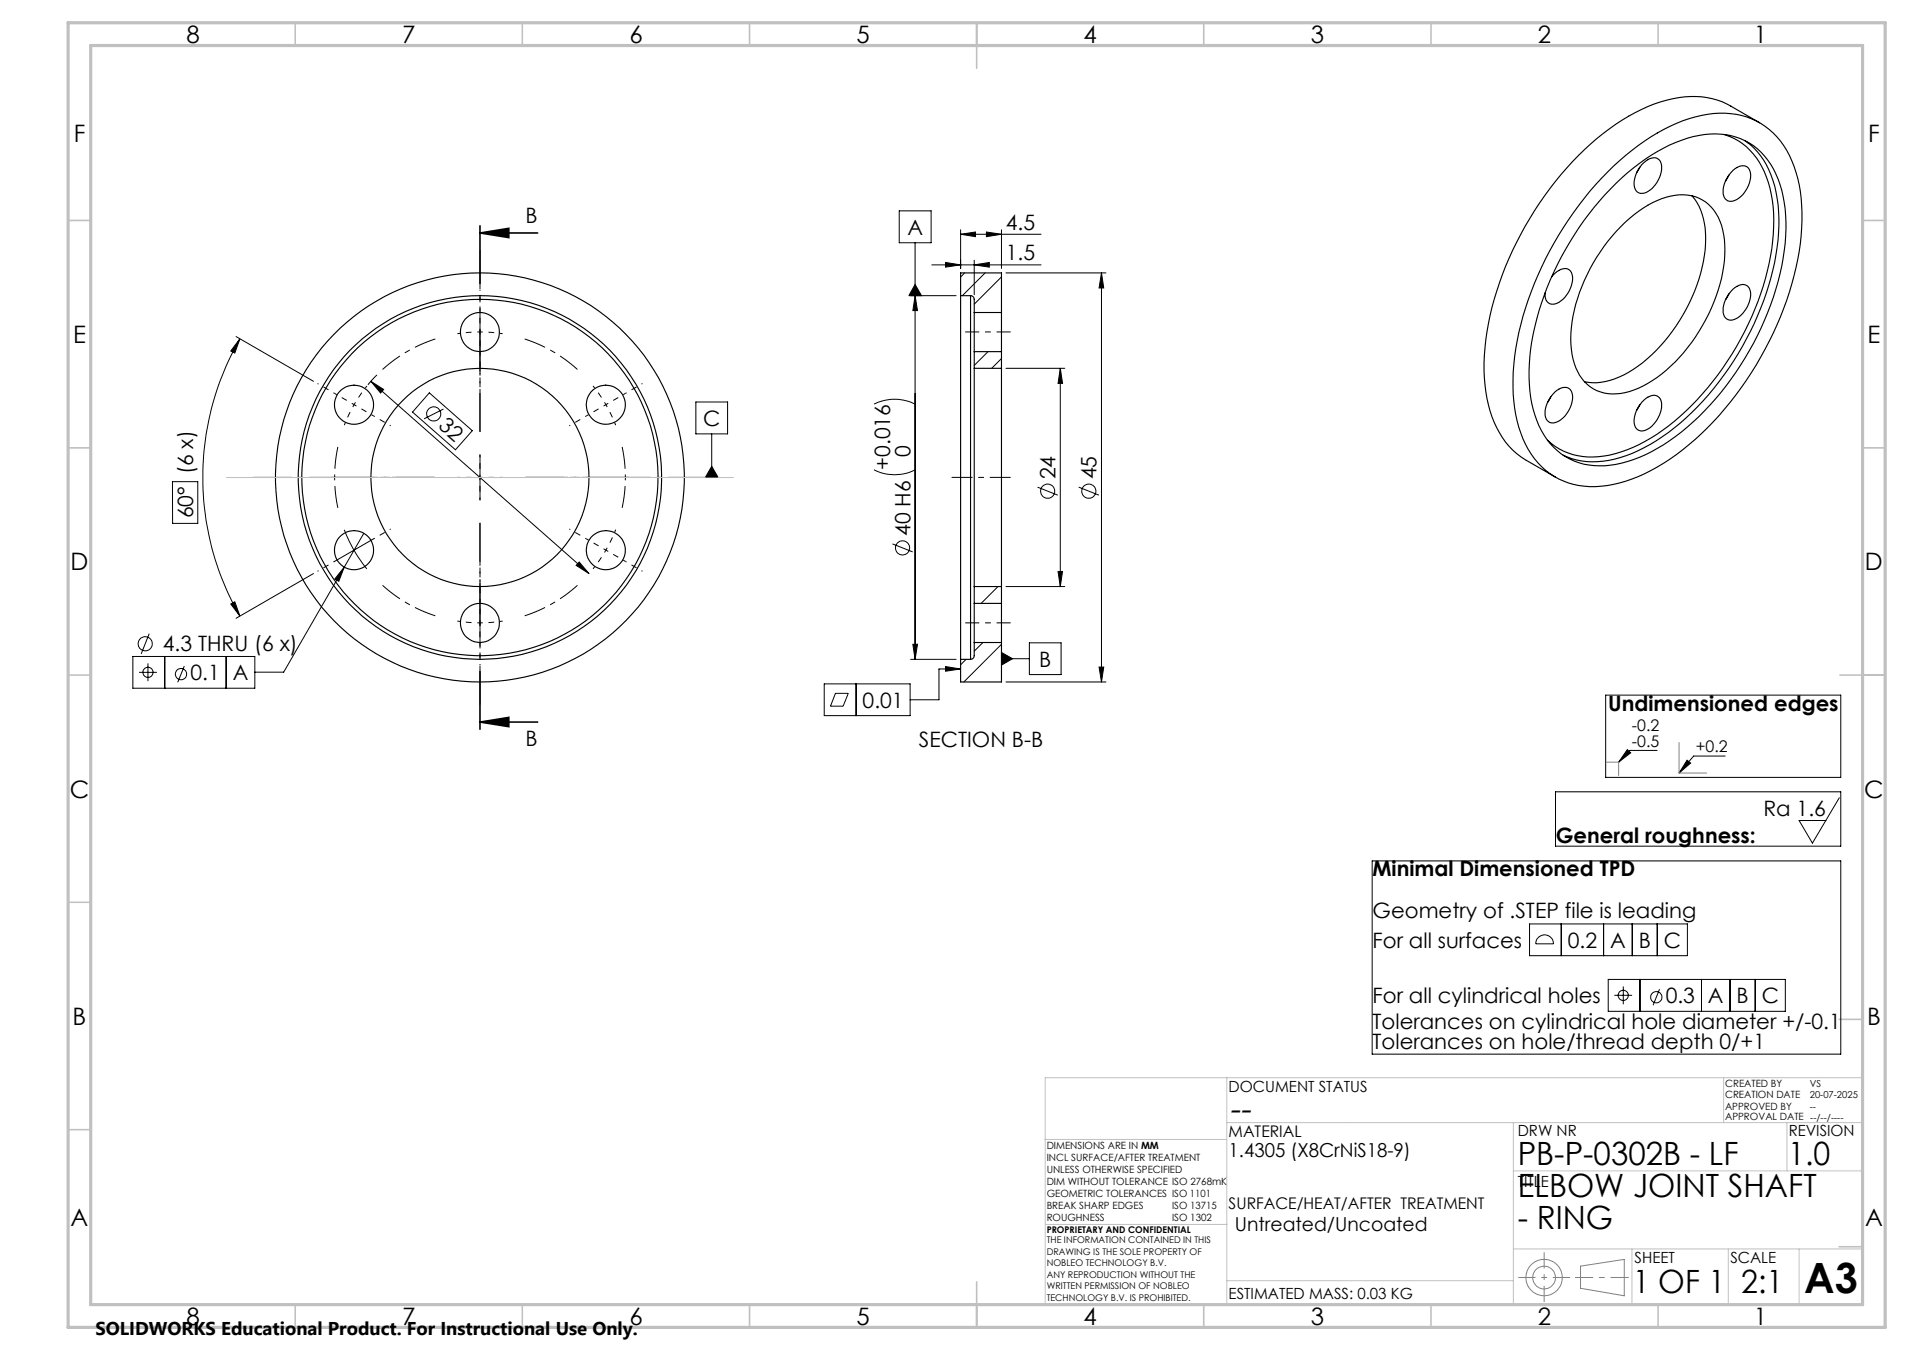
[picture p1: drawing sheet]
<svg xmlns="http://www.w3.org/2000/svg" width="420mm" height="297mm" viewBox="0 0 420 297" stroke-linecap="round" stroke-linejoin="round" font-family="sans-serif">
<g fill="none" stroke="#000" stroke-width=".22">
<path d="M197.9 46.4h7.1v7h-7.1zM201.4 53.4v91.7M205.1 58.3h24.1M208.1 57.7l3.4 .6-3.4 .5zM211.5 51.5l3.2-.5v1.1zM211.5 50.5v8.6M211.5 51.5h17.7M214.5 58.3l3.3-.6v1.1zM214.5 57.3v7.5M217.1 51l3.4 .5-3.4 .6zM220.5 50.5v8.6M52 74l17 9.9"/>
<path d="M52.8 74.5l-1.1 3.2-.9-.5zM52.8 74.5a61.1 61.1 0 0 0 0 61M200.4 65h10.1M201.4 62.6l1.4 2.4h-2.7zM201.4 65l.6 3.3h-1.1zM212.3 60l-.8 1M216.9 60l-5.1 5M217.5 77.4l-3 3M220.5 60.9l-6 6M220.5 78.9l-2.2 2.1M221.4 60h22.1M242.5 60l.5 3.4h-1.1z"/>
<path d="M242.5 60v90M81.6 83.9l2.9 1.8-.7 .8zM81.6 83.9l48 42.3M83 82.5l-2 2.2M94.5 86.4l9.5 8.4-3.7 4.2-9.5-8.3zM97.6 90l-4.3 2.1M153.2 88.4h7v7.1h-7zM156.7 95.5v9.6M192.4 88.9a10.2 10.2 0 0 1 9 0M221.4 81h13M233.4 81l.5 3.3h-1zM233.4 81v48"/>
<path d="M38 106h5.5v9.1h-5.5zM75.8 116.6l2.1 4.4M80.1 117.3l-4.3 7.5M82.3 118.5l-4.4 2.5M100.6 105.1h10M105.7 100v10M156.7 102.6l1.4 2.5h-2.8zM192.4 103.4a9.9 9.9 0 0 0 9 0M196.5 119.7l4.4 1.7M228.4 107.2l4.4 1.7M237.5 107.2l4.4 1.7M32.8 139.4l-1.7 4.5"/>
<path d="M50.8 132.9l.9-.5 1.1 3.1zM69 126.2l-17 9.8M75.8 124.8l-1.2 3.1-.9-.5zM75.8 124.8l-13.4 23.1h-6.3M77.9 121l2.9 4.2M77.9 121l-4.3 2.5M127.5 123.6l2.1 2.6-2.8-1.8zM219.7 129l-3.7 3.7M221.4 129h13M232.9 125.7h1l-.5 3.3zM29.2 144.4h26.9v7h-26.9zM30.6 147.9h3.9"/>
<path d="M32.6 145.9v4M36.3 144.4v7M40.6 146.5l-1.5 3.6M49.8 144.4v7M181.4 150.5h18.9v6.9h-18.9zM183.9 152.5h2.8l-1.1 2.9h-2.8zM188.5 150.5v6.9M200.4 145.1h10.1M200.9 141.7h1.1l-.6 3.4zM208.1 146.6l3.4 .6-3.4 .5zM211.5 147.2h-4.8v6.7h-6.4M212.7 145.1l-1.2 1.2"/>
<path d="M216.4 141.4l-1.9 1.9M220.5 143.5l2.4 1.4-2.4 1.4zM220.5 141.7l-8.3 8.3M220.5 144.9h6.1M221.4 150h22.1M226.6 141.4h7v7h-7zM241.9 146.8h1.1l-.5 3.2zM353.4 152.9h51.8v18.1h-51.8zM342.4 174.2h62.8v12h-62.8zM358.2 164.9l.8 .7-2.7 2.1zM364.8 165.1h-6l-2.5 2.6M371.4 167.2l.7 .7-2.5 2.2z"/>
<path d="M379.8 166.3h-7l-3.2 3.8M404.9 175.5l-5.9 10-3-5h5.9M302 189.4h103.2v42.5h-103.2zM336.7 203.3h34.7v7h-34.7zM338.7 206.2a1.99 1.99 0 0 1 2.1-.3 1.99 1.99 0 0 1 1.2 1.7h-3.9a1.92 1.92 0 0 1 .6-1.4zM343.7 203.3v7M353 203.3v7M354 215.5h39v7h-39zM355.4 219h3.9M357.3 217v3.9M359.3 203.3v7M361 215.5v7"/>
<path d="M364.8 203.3v7M365.3 217.6l-1.4 3.6M374.5 215.5v7M380.8 215.5v7M386.4 215.5v7"/>
<circle cx="95.5" cy="91" r="1.55"/>
<circle cx="230.6" cy="108.1" r="1.56"/>
<circle cx="239.7" cy="108.1" r="1.55"/>
<circle cx="198.7" cy="120.5" r="1.55"/>
<circle cx="32" cy="141.6" r="1.55"/>
<circle cx="32.6" cy="147.9" r="1.12"/>
<circle cx="39.9" cy="148.3" r="1.25"/>
<circle cx="357.3" cy="219" r="1.13"/>
<circle cx="364.6" cy="219.4" r="1.24"/>
</g>
<g fill="none" stroke="#808080" stroke-width=".22">
<path d="M353.6 167.7h2.7v2.9M369.6 163.4v6.7h6.1M347.9 278.5l9.6-1.4v8l-9.6-1.7z"/>
<circle cx="339.9" cy="281" r="2.51"/>
<circle cx="339.9" cy="281.1" r="4"/>
</g>
<path d="M334.2 281h11.4" fill="none" stroke="#808080" stroke-width=".22" stroke-dasharray="15.2 1.3 1.3 1.3" stroke-dashoffset="11.4" stroke-linecap="butt"/>
<path d="M339.9 275.5v10.9" fill="none" stroke="#808080" stroke-width=".22" stroke-dasharray="15.2 1.3 1.3 1.3" stroke-dashoffset="11.7" stroke-linecap="butt"/>
<path d="M346.7 281h11.8" fill="none" stroke="#808080" stroke-width=".22" stroke-dasharray="15.2 1.3 1.3 1.3" stroke-dashoffset="11.2" stroke-linecap="butt"/>
<g fill="none" stroke="#c0c0c0" stroke-width=".22">
<path d="M49.8 105.1h111.6M270.1 237.1v49.9M379.4 237.1v9.9M410.1 237.1h-180v49.9M230 250.7h40M270.1 247h140M333.1 257.6h77M333.1 247v40M393.3 247v10.6M230.2 269.4h39.9M333.1 274.8h77M359.2 274.8v12.2"/>
<path d="M380.4 274.8v12.2M396 274.8v12.2M270.1 281.8h63"/>
</g>
<g fill="none" stroke="#c0c0c0" stroke-width=".35">
<path d="M65 5v5M115 5v5M165 5v5M215 5v10M265 5v5M315 5v5M365 5v5M15 48.5h5M410 48.5h5M15 98.5h5M410 98.5h5M15 148.5h5"/>
<path d="M405 148.5h10M15 198.5h5M404.8 224.3h5M15 248.5h5M404.8 274.3h5M65 287v5M115 287v5M165 287v5M215 282v10M265 287v5M315 287v5M365 287v5"/>
</g>
<path d="M15 5h400v287h-400zM20 10h390v277h-390z" fill="none" stroke="#c0c0c0" stroke-width=".7"/>
<g fill="#000">
<path d="M105.7 51.3l6.3-1.1v2.1zM105.7 158.9l6.3-1.1v2.1z"/>
<path d="M217.1 51l3.4 .5-3.4 .6zM211.5 51.5l3.2-.5v1.1zM214.5 58.3l3.3-.6v1.1zM208.1 57.7l3.4 .6-3.4 .5z"/>
<path d="M52.8 74.5l-1.1 3.2-.9-.5zM50.8 132.9l.9-.5 1.1 3.1z"/>
<path d="M242.5 60l.5 3.4h-1.1zM241.9 146.8h1.1l-.5 3.2zM201.4 65l.6 3.3h-1.1zM200.9 141.7h1.1l-.6 3.4z"/>
<path d="M233.4 81l.5 3.3h-1zM232.9 125.7h1l-.5 3.3z"/>
<path d="M75.8 124.8l-2.1 2.6 .9 .5zM156.7 102.6l1.4 2.5h-2.8zM208.1 146.6l3.4 .6-3.4 .5zM220.5 143.5l2.4 1.4-2.4 1.4zM201.4 62.6l-1.3 2.4h2.7z"/>
<path d="M127.5 123.6l-.7 .8 2.8 1.8zM81.6 83.9l2.2 2.6 .7-.8z"/>
<path d="M371.4 167.2l.7 .7-2.5 2.2zM358.2 164.9l.8 .7-2.7 2.1z"/>
</g>
<g fill="none" stroke="#000" stroke-width=".25">
<path d="M353.8 37.9a44.3 44.3 0 0 1 19.4-12.2 17.3 17.3 0 0 1 17.1 3.6 23.6 23.6 0 0 1 6.3 15.9 60.2 60.2 0 0 1-7.1 29.8 69.8 69.8 0 0 1-21.8 26 31.3 31.3 0 0 1-17.7 6.1 16.2 16.2 0 0 1-15.2-11.8 38.2 38.2 0 0 1-.8-20.3 74.4 74.4 0 0 1 19.8-37.1zM361 36.8l-.7 1.2M361.5 36.2a2.94 2.94 0 0 1 3.5-1.2 3.1 3.1 0 0 1 .5 3.5 6.1 6.1 0 0 1-3.6 4 1.78 1.78 0 0 1-2.2-2.1 7 7 0 0 1 1.8-4.2zM379.5 29.6a14.8 14.8 0 0 1 9.8 10.5 36.4 36.4 0 0 1-.3 19.5 63.8 63.8 0 0 1-23 35 27.7 27.7 0 0 1-16.5 5.9 13.5 13.5 0 0 1-8.9-3.7M380.6 38.6l-.7 1.2M381.5 37.5a2.4 2.4 0 0 1 3.4-.5 4.5 4.5 0 0 1-.6 4.9 3.9 3.9 0 0 1-4 2.3 2.64 2.64 0 0 1-.9-3.1l.9-2.2zM384.1 30.9a17.1 17.1 0 0 1 6.8 11.4 43.2 43.2 0 0 1-2.1 22.1 65.1 65.1 0 0 1-21.5 30.7 29.7 29.7 0 0 1-15.6 6.5 14.9 14.9 0 0 1-7.6-1.4M387.3 27l-6.3-3.6a18 18 0 0 0-14.1-1.4 44.6 44.6 0 0 0-19.4 12.2 73.7 73.7 0 0 0-20.4 40.6 35.8 35.8 0 0 0 1.8 18.1 16.9 16.9 0 0 0 7.1 8.4l6.4 3.6M355.7 40.3a37.3 37.3 0 0 1 18.3-10.5 14.7 14.7 0 0 1 17.4 9.6 34.6 34.6 0 0 1 .8 19.1 65.4 65.4 0 0 1-23.4 37.5 30.1 30.1 0 0 1-15.5 6.5 14.5 14.5 0 0 1-15-9.9 34.6 34.6 0 0 1-.8-19.2 66.3 66.3 0 0 1 18.2-33.1zM356.7 49.9a21.3 21.3 0 0 1 13-7 8.8 8.8 0 0 1 9.3 6.7 26.2 26.2 0 0 1-1.7 16.9 35.8 35.8 0 0 1-15.6 18.4 11.5 11.5 0 0 1-11 .6 11.6 11.6 0 0 1-4.9-9.8 36.1 36.1 0 0 1 9.1-23.7zM372.4 43.1a14.3 14.3 0 0 1 3 10.6 38 38 0 0 1-15.9 27.6 14.3 14.3 0 0 1-10.7 2.7M211.5 65v80.1"/>
<path d="M211.5 65v-5h9v8.8M211.5 65h2.1M213.6 65a.85 .85 0 0 1 .9 .9v2.9M213.6 65v80.1M214.5 68.8v8.6M214.5 68.8h6M214.5 77.4h6M214.5 77.4v3.6M220.5 68.8v8.6M220.5 77.4v3.6M341.6 60.9a3.7 3.7 0 0 1 3.5-1.7 2.57 2.57 0 0 1 .9 3.1 5.7 5.7 0 0 1-4.1 4.6 1.86 1.86 0 0 1-1.8-2.5M380.6 64.7l-.7 1.2"/>
<path d="M381.5 63.6a2.4 2.4 0 0 1 3.4-.5 4.5 4.5 0 0 1-.6 4.9 4.3 4.3 0 0 1-3.6 2.4 2.11 2.11 0 0 1-1.4-2.7 7.6 7.6 0 0 1 2.2-4.1zM214.5 81v48M214.5 81h6M220.5 81v48M341.4 87.3l-.7 1.2M342.3 86.3a2.4 2.4 0 0 1 3.4-.5 4.5 4.5 0 0 1-.6 4.8 3.9 3.9 0 0 1-4 2.4 2.64 2.64 0 0 1-.9-3.2l.9-2.2zM361 89l-.7 1.3M361.5 88.4a3.2 3.2 0 0 1 3.2-1.3 2.57 2.57 0 0 1 1 3.1 5.9 5.9 0 0 1-4.2 4.6 1.86 1.86 0 0 1-1.8-2.2 6.8 6.8 0 0 1 1.8-4.2zM214.5 132.7v8.7M214.5 129h6M214.5 129v3.7M214.5 132.7h6"/>
<path d="M220.5 132.7v8.7M220.5 129v3.7M211.5 145.1h2.1M214.5 141.4v2.8a.85 .85 0 0 1-.9 .9M214.5 141.4h6M220.5 141.4v8.6h-9v-4.9"/>
<circle cx="105.6" cy="73" r="4.3"/>
<circle cx="77.9" cy="89" r="4.3"/>
<circle cx="133.4" cy="89" r="4.3"/>
<circle cx="105.6" cy="105" r="24"/>
<circle cx="105.6" cy="105" r="45"/>
<circle cx="105.6" cy="105" r="39.2"/>
<circle cx="105.7" cy="105" r="40"/>
<circle cx="77.9" cy="121" r="4.3"/>
<circle cx="105.6" cy="137" r="4.3"/>
<circle cx="133.4" cy="121" r="4.3"/>
</g>
<g fill="none" stroke="#000" stroke-width=".22" stroke-dasharray="15.2 1.3 1.3 1.3" stroke-dashoffset="14.6" stroke-linecap="butt">
<path d="M105.7 73l-5 .4M105.7 73l4.9 .4M105.7 73v-5M105.7 73v5M77.9 89l-2.1 4.5M77.9 89l2.9-4.1M77.9 89l-4.3-2.5M77.9 89l4.4 2.5M133.4 89l-2.9-4.1M133.4 89l2.1 4.5M133.4 89l4.3-2.5M133.4 89l-4.4 2.5"/>
<path d="M105.7 105v-5M105.7 105h-5M105.7 105v5M105.7 105h5M105.7 137l4.9-.4M105.7 137l-5-.4M105.7 137v5M105.7 137v-5M133.4 121l2.1-4.5M133.4 121l-2.9 4.1M133.4 121l4.3 2.5M133.4 121l-4.4-2.5"/>
</g>
<path d="M95.8 74.6a32 32 0 0 0-11.6 6.7M74.4 98.3a32 32 0 0 0 0 13.4M127.1 81.3a32 32 0 0 0-11.6-6.7M136.9 111.7a32 32 0 0 0 0-13.4M84.2 128.8a32 32 0 0 0 11.6 6.7M115.5 135.5a32 32 0 0 0 11.6-6.7" fill="none" stroke="#000" stroke-width=".22" stroke-dasharray="15.2 1.3 1.3 1.3" stroke-dashoffset="10.4" stroke-linecap="butt"/>
<path d="M105.7 51.3l6.3-1.1v2.1zM105.7 51.3h12.7M105.7 49.7v12.7M105.7 158.9l6.3-1.1v2.1zM105.7 147.7v12.7M105.7 158.9h12.7" fill="none" stroke="#000" stroke-width=".35"/>
<path d="M105.7 68v-4.3M105.7 78v4.3M73.6 86.5l-3.7-2.1M82.3 91.5l3.7 2.2M129 91.5l-3.7 2.2M137.7 86.5l3.7-2.1M82.3 118.5l3.7-2.1M129 118.5l-3.7-2.1M73.6 123.5l-3.7 2.2M105.7 132v-4.3M137.7 123.5l3.7 2.2M105.7 142v4.3" fill="none" stroke="#000" stroke-width=".22" stroke-dasharray="15.2 1.3 1.3 1.3" stroke-dashoffset="15" stroke-linecap="butt"/>
<path d="M105.7 95v-22.7M95.7 105h-22.8M105.7 115v22.7M115.7 105h22.7" fill="none" stroke="#000" stroke-width=".22" stroke-dasharray="15.2 1.3 1.3 1.3" stroke-dashoffset="5.8" stroke-linecap="butt"/>
<path d="M105.7 95v-40M95.7 105h-40M105.7 115v40M115.7 105h40" fill="none" stroke="#000" stroke-width=".22" stroke-dasharray="15.2 1.3 1.3 1.3" stroke-dashoffset="6.7" stroke-linecap="butt"/>
<path d="M222.5 105h-13" fill="none" stroke="#000" stroke-width=".22" stroke-dasharray="15.2 1.3 1.3 1.3" stroke-dashoffset="10.6" stroke-linecap="butt"/>
<path d="M222.5 73h-10M222.5 137h-10" fill="none" stroke="#000" stroke-width=".22" stroke-dasharray="15.2 1.3 1.3 1.3" stroke-dashoffset="12.1" stroke-linecap="butt"/>
<text font-size="9.2" x="397.2" y="284.5">A3</text>
<text font-size="7.3" x="270.4" y="246.3">--</text>
<g font-size="7.1">
<text x="334.1" y="256.2">PB-P-0302B - LF</text>
<text x="393.6" y="256.2">1.0</text>
<text x="334.1" y="263.3">ELBOW JOINT SHAFT</text>
<text x="334.1" y="270.3">- RING</text>
<text x="359.4" y="284.5">1 OF 1</text>
<text x="383.3" y="284.5">2:1</text>
</g>
<g font-size="5.3">
<text x="41" y="9.5">8</text>
<text x="88.5" y="9.5">7</text>
<text x="138.5" y="9.5">6</text>
<text x="188.5" y="9.5">5</text>
<text x="238.5" y="9.5">4</text>
<text x="288.5" y="9.5">3</text>
<text x="338.5" y="9.5">2</text>
<text x="386" y="9.5">1</text>
<text x="16.2" y="31.3">F</text>
<text x="411.2" y="31.3">F</text>
<text x="16.1" y="75.5">E</text>
<text x="411.1" y="75.5">E</text>
<text x="15.5" y="125.5">D</text>
<text x="410.5" y="125.5">D</text>
<text x="15.4" y="175.5">C</text>
<text x="410.4" y="175.5">C</text>
<text x="16" y="225.5">B</text>
<text x="411" y="225.5">B</text>
<text x="15.5" y="269.8">A</text>
<text x="410.5" y="269.8">A</text>
<text x="41" y="291.5">8</text>
<text x="88.5" y="291.5">7</text>
<text x="138.5" y="291.5">6</text>
<text x="188.5" y="291.5">5</text>
<text x="238.5" y="291.5">4</text>
<text x="288.5" y="291.5">3</text>
<text x="338.5" y="291.5">2</text>
<text x="386" y="291.5">1</text>
</g>
<g font-size="4.7">
<text x="115.7" y="49.1">B</text>
<text x="199.7" y="51.6">A</text>
<text x="221.4" y="50.5">4.5</text>
<text x="221.4" y="57.2">1.5</text>
<text x="96.3" y="94" transform="rotate(41 96.3 94)">32</text>
<text x="154.8" y="93.7">C</text>
<text x="200.5" y="100.5" transform="rotate(-90 200.5 100.5)">0</text>
<text x="42.5" y="104.3" transform="rotate(-90 42.5 104.3)">(6 x)</text>
<text x="195.9" y="103.4" transform="rotate(-90 195.9 103.4)">+0.016</text>
<text x="232.3" y="105.5" transform="rotate(-90 232.3 105.5)">24</text>
<text x="241.4" y="105.5" transform="rotate(-90 241.4 105.5)">45</text>
<text x="42.5" y="114.1" transform="rotate(-90 42.5 114.1)">60°</text>
<text x="200.4" y="118" transform="rotate(-90 200.4 118)">40 H6</text>
<text x="35.8" y="143.3">4.3 THRU (6 x)</text>
<text x="41.9" y="149.7">0.1</text>
<text x="51.2" y="149.7">A</text>
<text x="228.8" y="146.7">B</text>
<text x="189.9" y="155.7">0.01</text>
<text x="354" y="156.4">Undimensioned edges</text>
<text x="115.7" y="164.2">B</text>
<text x="202.3" y="164.3">SECTION B-B</text>
<text x="388.2" y="179.5">Ra 1.6</text>
<text x="342.5" y="185.5">General roughness:</text>
<text x="302.1" y="192.8">Minimal Dimensioned TPD</text>
<text x="302.1" y="201.9">Geometry of .STEP file is leading</text>
<text x="302.1" y="208.5">For all surfaces</text>
<text x="345.1" y="208.5">0.2</text>
<text x="354.4" y="208.5">A</text>
<text x="360.7" y="208.5">B</text>
<text x="366.3" y="208.5">C</text>
<text x="302.1" y="220.7">For all cylindrical holes</text>
<text x="366.7" y="220.7">0.3</text>
<text x="376" y="220.7">A</text>
<text x="382.3" y="220.7">B</text>
<text x="387.8" y="220.7">C</text>
<text x="302.1" y="226.3">Tolerances on cylindrical hole diameter +/-0.1</text>
<text x="302.1" y="230.9">Tolerances on hole/thread depth 0/+1</text>
</g>
<g font-size="4.2">
<text x="270.4" y="254.6">1.4305 (X8CrNiS18-9)</text>
<text x="271.8" y="270.8">Untreated/Uncoated</text>
</g>
<text font-size="4.1" x="21" y="293.7">SOLIDWORKS Educational Product. For Instructional Use Only.</text>
<g font-size="3.5">
<text x="359.2" y="160.9">-0.2</text>
<text x="359.2" y="164.3">-0.5</text>
<text x="373.3" y="165.5">+0.2</text>
<text x="270.4" y="250.1">MATERIAL</text>
<text x="270.4" y="266">SURFACE/HEAT/AFTER TREATMENT</text>
</g>
<g font-size="3.4">
<text x="270.4" y="240.2">DOCUMENT STATUS</text>
<text x="334.1" y="250">DRW NR</text>
<text x="393.7" y="250">REVISION</text>
<text x="334.1" y="261.1">TITLE</text>
<text x="359.8" y="277.9">SHEET</text>
<text x="380.9" y="277.9">SCALE</text>
<text x="270.4" y="285.7">ESTIMATED MASS: 0.03 KG</text>
</g>
<g font-size="2.2">
<text x="379.7" y="239.1">CREATED BY</text>
<text x="379.7" y="244.2">APPROVED BY</text>
<text x="379.7" y="241.6">CREATION DATE</text>
<text x="379.7" y="246.5">APPROVAL DATE --/--/----</text>
<text x="230.4" y="252.7">DIMENSIONS ARE IN MM</text>
<text x="230.4" y="255.4">INCL SURFACE/AFTER TREATMENT</text>
<text x="230.4" y="258">UNLESS OTHERWISE SPECIFIED</text>
<text x="230.4" y="260.7">DIM WITHOUT TOLERANCE ISO 2768mK</text>
<text x="230.4" y="263.3">GEOMETRIC TOLERANCES ISO 1101</text>
<text x="230.4" y="266">BREAK SHARP EDGES</text>
<text x="230.4" y="268.6">ROUGHNESS</text>
<text x="258" y="266">ISO 13715</text>
<text x="258" y="268.7">ISO 1302</text>
</g>
<g font-size="2.1">
<text x="398.4" y="239.1">VS</text>
<text x="398.4" y="244.2">--</text>
<text x="398.4" y="241.7">20-07-2025</text>
</g>
<g font-size="2">
<text x="230.4" y="271.3">PROPRIETARY AND CONFIDENTIAL</text>
<text x="230.4" y="273.5">THE INFORMATION CONTAINED IN THIS</text>
<text x="230.4" y="276.1">DRAWING IS THE SOLE PROPERTY OF</text>
<text x="230.4" y="278.6">NOBLEO TECHNOLOGY B.V.</text>
<text x="230.4" y="281.1">ANY REPRODUCTION WITHOUT THE</text>
<text x="230.4" y="283.6">WRITTEN PERMISSION OF NOBLEO</text>
<text x="230.4" y="286.2">TECHNOLOGY B.V. IS PROHIBITED.</text>
</g>
</svg>
